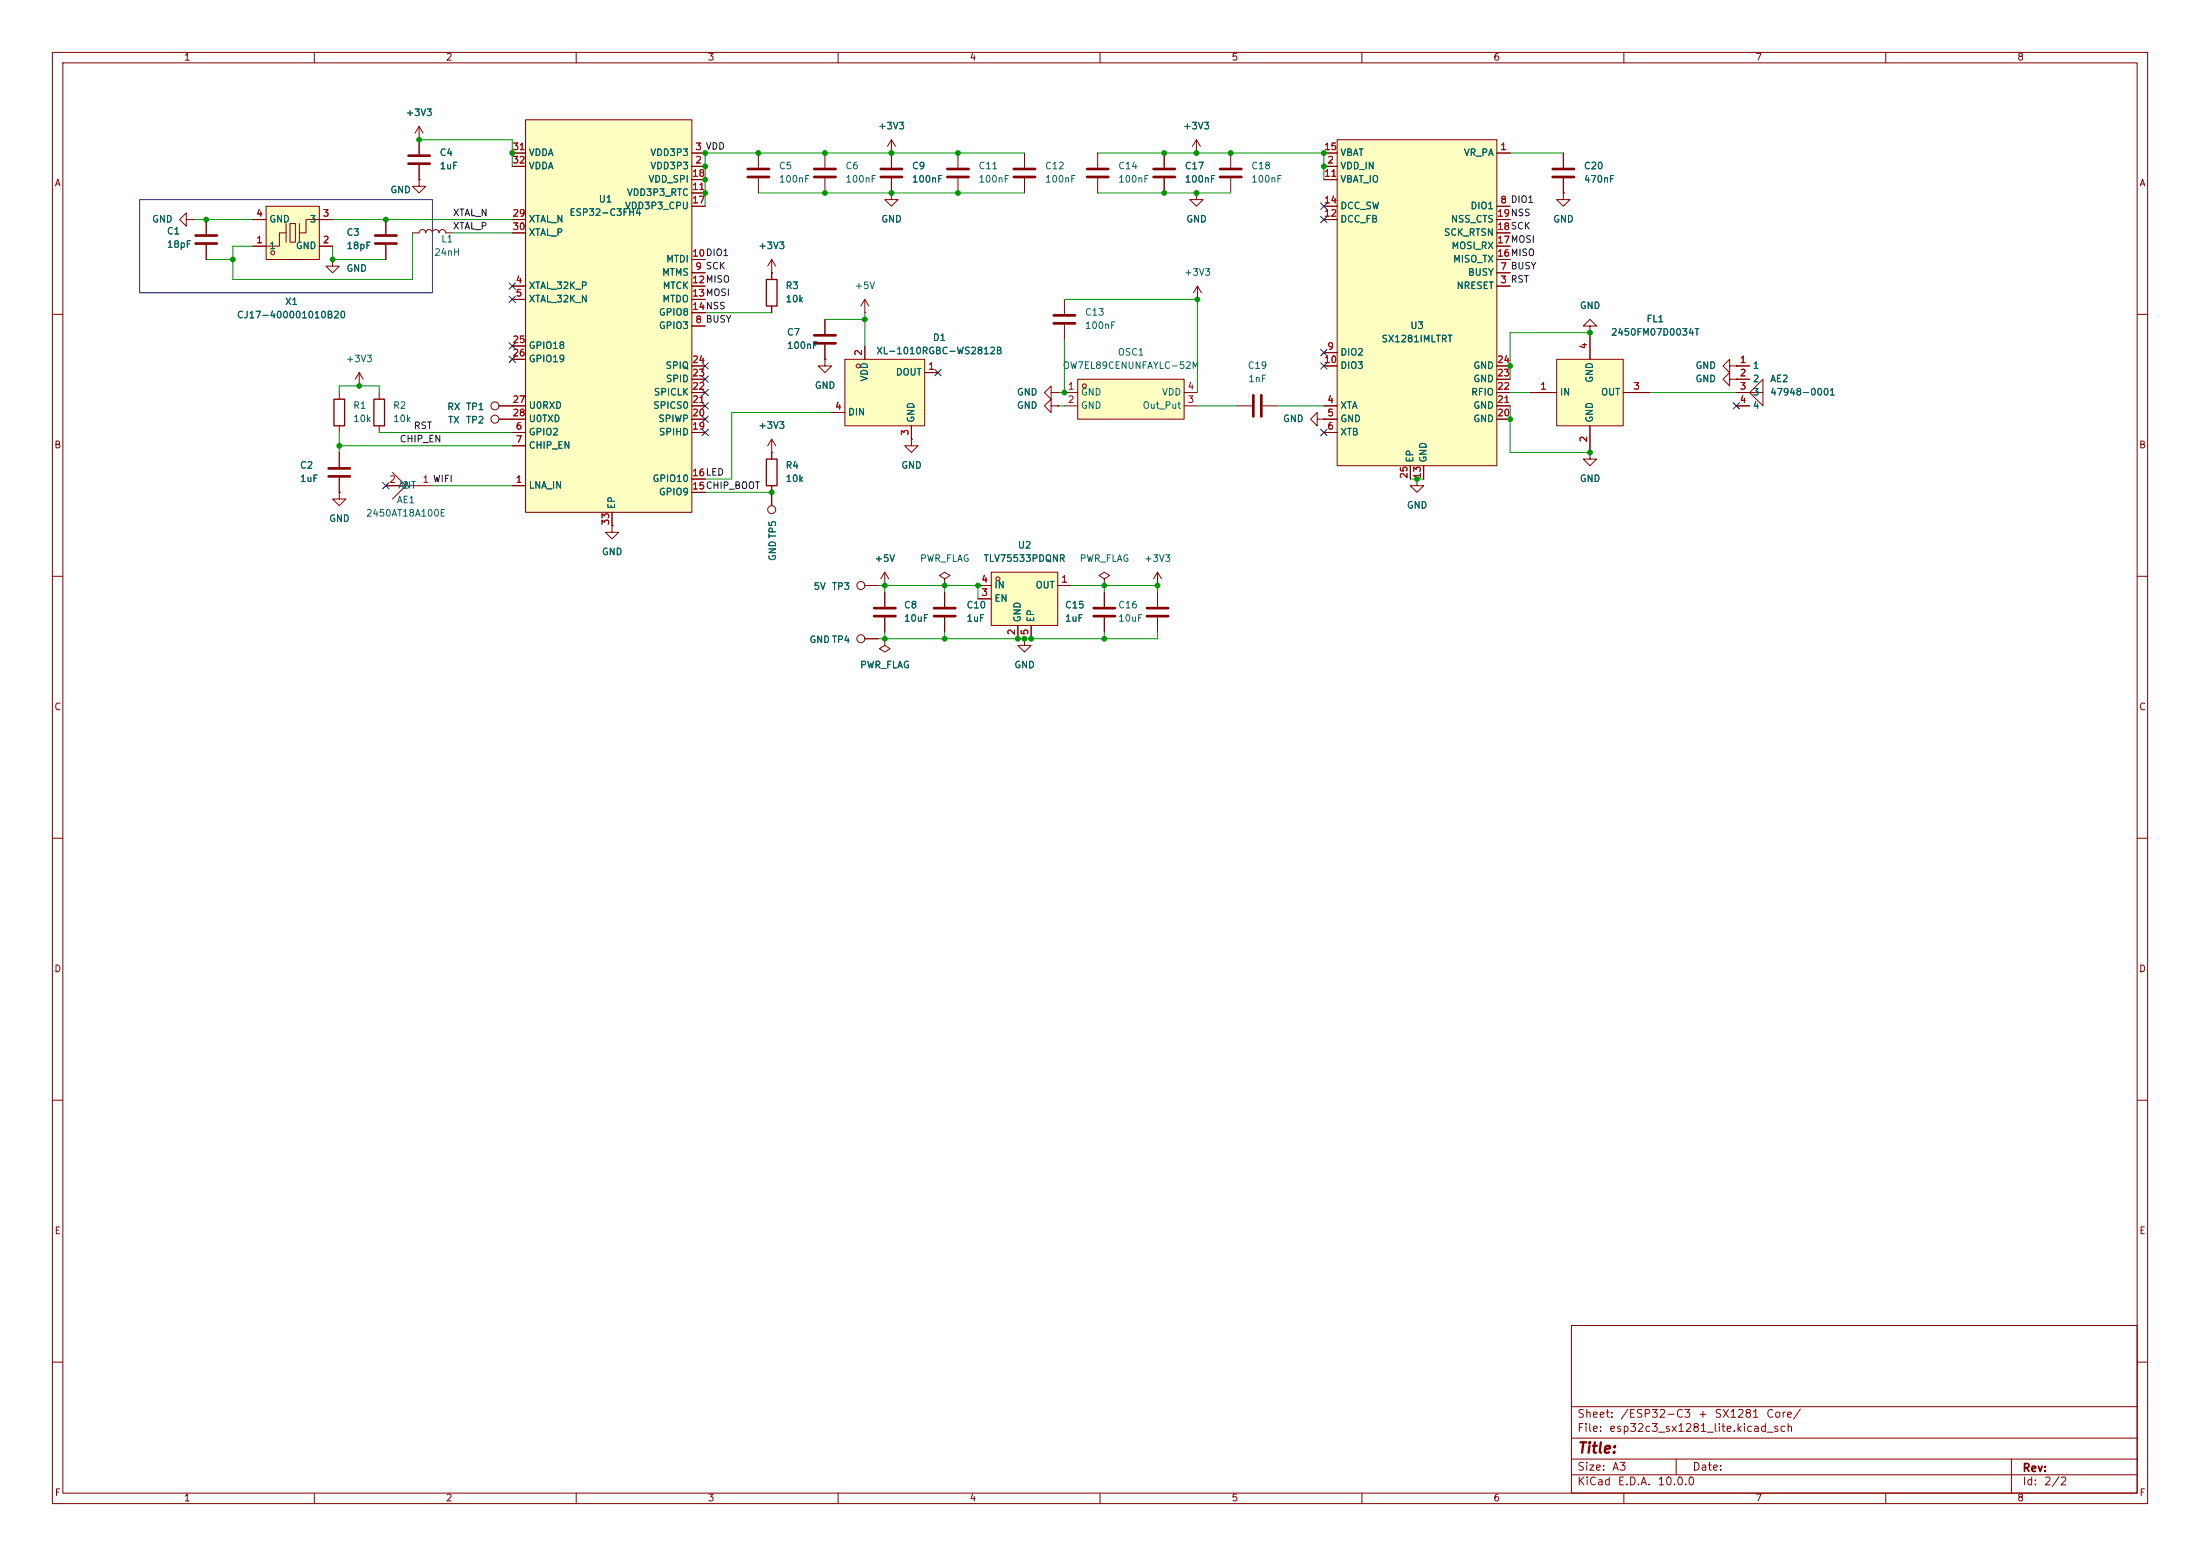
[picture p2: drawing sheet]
<svg xmlns="http://www.w3.org/2000/svg" width="420mm" height="297mm" viewBox="0 0 420 297" stroke-linecap="round" stroke-linejoin="round" font-family="sans-serif">
<g fill="none" stroke="#840000" stroke-width=".19">
<path d="M10 10h400v277h-400zM12 12h396v273h-396zM60 10v2M110 10v2M160 10v2M210 10v2M260 10v2M310 10v2M360 10v2M80 26.7h.1M80 24.1l-.8 1.3M80 24.1l.8 1.3"/>
<path d="M80 24.1v2.6M222.2 29.2v2.8M222.2 34v2.8M228.4 36.8v1.3h1.3l-1.3 1.3-1.3-1.3h1.3M228.4 36.8h.1M228.6 57.2h.1M228.6 54.6l-.8 1.3M228.6 54.6l.8 1.3M228.6 54.6v2.6M10 60h2M68.6 73.7h.1M68.6 71.1l-.8 1.3"/>
<path d="M68.6 71.1l.7 1.3M68.6 71.1v2.6M408 60h2M10 110h2M408 110h2M10 160h2M408 160h2M10 210h2M408 210h2M300 253h108v32h-108zM10 260h2M300 278.5h108"/>
<path d="M300 274.5h108M300 268.5h108M320 278.5v3M384 278.5v6.5M408 260h2M60 285v2M110 285v2M160 285v2M210 285v2M260 285v2M300 281.5h108M310 285v2"/>
<path d="M360 285v2"/>
</g>
<path d="M220.2 32.3h4.1M220.2 33.8h4.1" fill="none" stroke="#840000" stroke-width=".51"/>
<g fill="#ffffc2">
<path d="M50.8 39.4h10.2v10.1h-10.2z"/>
<path d="M55.4 42.7h1v3.5h-1z"/>
</g>
<g fill="none" stroke="#840000" stroke-width=".19">
<path d="M50.8 39.4h10.2v10.1h-10.2zM80 34.3v1.3h1.3l-1.3 1.2-1.3-1.2h1.3M80 34.3h.1M35.6 41.9v-1.3l-1.3 1.3 1.3 1.3v-1.3h1.2M36.8 41.9h.1M48.3 41.9h2.5M54.6 44.5h-1.3v2.5h-5M54.6 42.7v3.5M55.4 42.7h1v3.5h-1zM57.1 42.7v3.5M61 47h2.5M63.5 41.9h-5.1v2.6h-1.3"/>
<path d="M63.5 49.5v1.3h1.3l-1.3 1.3-1.3-1.3h1.3M63.5 49.5h.1M73.7 41.9v2.8M73.7 46.7v2.8M78.7 44.5h1.3a.64 .64 0 0 1 .6-.7 .64 .64 0 0 1 .7 .7 .64 .64 0 0 1 .6-.7 .64 .64 0 0 1 .6 .7 .64 .64 0 0 1 .7-.7 .64 .64 0 0 1 .6 .7 .64 .64 0 0 1 .7-.7 .64 .64 0 0 1 .6 .7h1.3M64.8 74.9v1.3M72.4 74.9v1.3M95.2 77.5h2.6M64.8 94v1.3h1.2l-1.2 1.2-1.3-1.2h1.3M64.8 94h.1M64.8 81.3v1.3M64.8 86.4v2.8"/>
<path d="M64.8 91.2v2.8M72.4 81.3v1.3M73.7 92.7h8.8M74.9 90.2l2.6 2.5-2.6 2.6M95.2 80h2.6M168.9 111.8h.1M168.9 109.2l-.8 1.3M168.9 109.2l.8 1.3M168.9 109.2v2.6M180.3 110.5l1.1-.6-1.1-.7-1 .7 1 .6v1.3M180.3 111.8h.1M180.3 113v2.8"/>
<path d="M180.3 117.9v2.8M221 113v2.8M221 117.9v2.8"/>
<circle cx="52.1" cy="48.3" r=".38"/>
<circle cx="94.5" cy="77.5" r=".76"/>
<circle cx="94.5" cy="80" r=".76"/>
</g>
<path d="M71.6 45h4.1M71.6 46.5h4.1M62.7 89.4h4.1M62.7 90.9h4.1M178.3 116.1h4.1M178.3 117.6h4.1M218.9 116.1h4.1M218.9 117.6h4.1" fill="none" stroke="#840000" stroke-width=".51"/>
<path d="M63.8 76.2h2v5.1h-2zM71.4 76.2h2v5.1h-2z" fill="none" stroke="#840000" stroke-width=".25"/>
<path d="M189.2 109.2h12.7v10.2h-12.7z" fill="#ffffc2"/>
<g fill="none" stroke="#840000" stroke-width=".19">
<path d="M186.7 111.8h2.5M186.7 114.3h2.5M189.2 109.2h12.7v10.2h-12.7zM194.3 119.4v2.5M196.8 119.4v2.5M201.9 111.8h2.6M210.8 113v2.8M210.8 117.9v2.8"/>
<circle cx="190.5" cy="110.5" r=".38"/>
</g>
<path d="M208.8 116.1h4.1M208.8 117.6h4.1" fill="none" stroke="#840000" stroke-width=".51"/>
<path d="M255.3 26.7h30.4v62.2h-30.4z" fill="#ffffc2"/>
<g fill="none" stroke="#840000" stroke-width=".19">
<path d="M234.9 29.2v2.8M234.9 34v2.8M252.7 29.2h2.6M252.7 31.8h2.6M252.7 39.4h2.6M252.7 34.3h2.6M255.3 26.7h30.4v62.2h-30.4zM285.7 29.2h2.6M285.7 39.4h2.6M39.4 41.9v2.8M39.4 46.7v2.8M252.7 41.9h2.6"/>
<path d="M285.7 54.6h2.6M285.7 52.1h2.6M285.7 41.9h2.6M285.7 49.5h2.6M285.7 47h2.6M285.7 44.5h2.6M157.5 68.6v1.3h1.2l-1.2 1.2-1.3-1.2h1.3M157.5 68.6h.1M157.5 61v2.8M157.5 65.8v2.8M236.2 77.5h2.8M241 77.5h2.8"/>
<path d="M252.7 77.5h2.6M252.7 67.3h2.6M252.7 69.9h2.6M285.7 77.5h2.6M285.7 69.9h2.6M285.7 74.9h2.6M285.7 72.4h2.6M330.2 69.9v-1.3l-1.3 1.3 1.3 1.2v-1.2h1.3M330.2 72.4v-1.3l-1.3 1.3 1.3 1.3v-1.3h1.3M331.5 69.9h.1M331.5 72.4h.1M331.5 77.5h2.5"/>
<path d="M331.5 69.9h2.5M331.5 74.9h5M331.5 72.4h2.5M336.5 72.4v5.1l-2.5-2.6zM147.3 86.4h.1M147.3 83.8v3.8M147.3 92.7v1.3M147.3 83.8l-.7 1.3M147.3 83.8l.8 1.3M174 83.8v1.3h1.3l-1.3 1.3-1.3-1.3h1.3M174 83.8h.1M251.5 80v-1.3l-1.3 1.3 1.3 1.3v-1.3h1.2"/>
<path d="M252.7 80h.1M252.7 80h2.6M252.7 82.6h2.6M269.2 88.9v2.5M270.5 91.4v1.3h1.3l-1.3 1.3-1.3-1.3h1.3M270.5 91.4h.1M271.8 88.9v2.5M285.7 80h2.6M168.9 113v2.8M168.9 117.9v2.8M210.8 110.5l1-.6-1-.7-1 .7 1 .6v1.3M210.8 111.8h.1"/>
<path d="M221 111.8h.1M221 109.2l-.8 1.3M221 109.2l.7 1.3M221 109.2v2.6M168.9 121.9v1.3l1 .6-1 .7-1-.7 1-.6M168.9 121.9h.1M195.6 121.9v1.3h1.2l-1.2 1.3-1.3-1.3h1.3M195.6 121.9h.1"/>
</g>
<path d="M232.9 32.3h4.1M232.9 33.8h4.1M37.3 46.5h4.1M37.3 45h4.1M155.4 64h4.1M155.4 65.5h4.1M239.3 75.4v4.1M240.8 75.4v4.1M166.9 116.1h4M166.9 117.6h4" fill="none" stroke="#840000" stroke-width=".51"/>
<path d="M146.3 87.6h2v5.1h-2z" fill="none" stroke="#840000" stroke-width=".25"/>
<path d="M161.3 68.6h15.2v12.7h-15.2z" fill="#ffffc2"/>
<g fill="none" stroke="#840000" stroke-width=".19">
<path d="M298.4 36.8v1.3h1.3l-1.3 1.3-1.2-1.3h1.2M298.4 36.8h.1M298.4 29.2v2.8M298.4 34v2.8M158.7 78.7h2.6M161.3 68.6h15.2v12.7h-15.2zM165.1 66v2.6M176.5 71.1h2.6M200.7 77.5v-1.3l-1.3 1.3 1.3 1.2v-1.2h1.2M201.9 77.5h.1M147.3 94v2.5M174 81.3v2.5"/>
<path d="M303.5 86.4v1.2h1.3l-1.3 1.3-1.2-1.3h1.2M303.5 86.4h.1M165.1 111.8h2.5M165.1 121.9h2.5"/>
<circle cx="163.8" cy="69.9" r=".38"/>
<circle cx="147.3" cy="97.3" r=".76"/>
<circle cx="164.3" cy="111.8" r=".76"/>
<circle cx="164.3" cy="121.9" r=".76"/>
</g>
<path d="M296.4 32.3h4.1M296.4 33.8h4.1" fill="none" stroke="#840000" stroke-width=".51"/>
<path d="M297.2 68.6h12.7v12.7h-12.7z" fill="#ffffc2"/>
<path d="M200.7 74.9v-1.2l-1.3 1.2 1.3 1.3v-1.3h1.2M201.9 74.9h.1M292.1 74.9h5.1M297.2 68.6h12.7v12.7h-12.7zM303.5 62.2h1.3l-1.3-1.2-1.2 1.2h1.2v1.3M303.5 63.5h.1M303.5 63.5v5.1M309.9 74.9h5.1M303.5 81.3v5.1" fill="none" stroke="#840000" stroke-width=".19"/>
<path d="M100.3 22.9h31.8v74.9h-31.8z" fill="#ffffc2"/>
<g fill="none" stroke="#840000" stroke-width=".19">
<path d="M80 26.7v2.8M80 31.5v2.8M97.8 31.8h2.5M97.8 29.2h2.5M100.3 22.9h31.8v74.9h-31.8zM132.1 31.8h2.5M132.1 29.2h2.5M132.1 36.8h2.5M132.1 39.4h2.5M132.1 34.3h2.5M157.5 29.2v2.8M157.5 34v2.8"/>
<path d="M170.2 29.2h.1M170.2 36.8v1.3h1.2l-1.2 1.3-1.3-1.3h1.3M170.2 36.8h.1M170.2 26.7v5.3M170.2 34v2.8M170.2 26.7l-.8 1.2M170.2 26.7l.7 1.2M182.9 29.2v2.8M182.9 34v2.8M195.6 29.2v2.8M195.6 34v2.8M209.5 29.2v2.8"/>
<path d="M209.5 34v2.8M228.4 29.2h.1M228.4 26.7l-.8 1.2M228.4 26.7l.8 1.2M228.4 26.7v2.5M97.8 54.6h2.5M97.8 57.2h2.5M97.8 41.9h2.5M97.8 44.5h2.5M132.1 54.6h2.5M132.1 57.2h2.5M132.1 52.1h2.5"/>
<path d="M132.1 49.5h2.5M132.1 59.7h2.5M97.8 77.5h2.5M97.8 66h2.5M97.8 68.6h2.5M132.1 62.2h2.5M132.1 77.5h2.5M132.1 74.9h2.5M132.1 72.4h2.5M132.1 69.9h2.5M97.8 92.7h2.5M97.8 82.6h2.5"/>
<path d="M97.8 85.1h2.5M97.8 80h2.5M116.8 97.8v2.5M132.1 82.6h2.5M132.1 94h2.5M132.1 91.4h2.5M132.1 80h2.5M116.8 100.3v1.3h1.3l-1.3 1.3-1.2-1.3h1.2M116.8 100.3h.1"/>
</g>
<path d="M78 29.7h4M78 31.2h4M155.4 32.3h4.1M155.4 33.8h4.1M168.1 32.3h4.1M168.1 33.8h4.1M180.8 32.3h4.1M180.8 33.8h4.1M193.5 32.3h4.1M193.5 33.8h4.1M207.5 32.3h4.1M207.5 33.8h4.1" fill="none" stroke="#840000" stroke-width=".51"/>
<path d="M205.7 72.4h20.4v7.6h-20.4z" fill="#ffffc2"/>
<g fill="none" stroke="#840000" stroke-width=".19">
<path d="M80 34.3h.1M80 26.7h.1M80 26.7v2.8M80 31.5v2.8M97.8 29.2h2.5M97.8 31.8h2.5M132.1 29.2h2.5M132.1 31.8h2.5M132.1 39.4h2.5M132.1 34.3h2.5M132.1 36.8h2.5M144.8 29.2v2.8"/>
<path d="M144.8 34v2.8M170.2 36.8h.1M170.2 29.2h.1M170.2 29.2v2.8M170.2 34v2.8M222.2 29.2v2.8M222.2 34v2.8M228.4 36.8h.1M228.4 29.2h.1M252.7 29.2h2.6M252.7 31.8h2.6M252.7 39.4h2.6"/>
<path d="M252.7 34.3h2.6M285.7 29.2h2.6M285.7 39.4h2.6M298.4 36.8h.1M298.4 29.2v2.8M298.4 34v2.8M36.8 41.9h.1M39.4 41.9v2.8M39.4 46.7v2.8M48.3 41.9h2.5M48.3 47h2.5M61 41.9h2.5"/>
<path d="M61 47h2.5M63.5 49.5h.1M73.7 41.9v2.8M73.7 46.7v2.8M97.8 54.6h2.5M97.8 41.9h2.5M97.8 44.5h2.5M97.8 57.2h2.5M132.1 54.6h2.5M132.1 52.1h2.5M132.1 49.5h2.5M132.1 57.2h2.5"/>
<path d="M132.1 59.7h2.5M147.3 52.1h.1M147.3 49.5v3.8M147.3 58.4v1.3M147.3 49.5l-.7 1.3M147.3 49.5l.8 1.3M165.1 59.7h.1M165.1 57.2l-.8 1.2M165.1 57.2l.8 1.2M165.1 57.2v2.5M203.2 57.2v2.7M252.7 41.9h2.6"/>
<path d="M285.7 54.6h2.6M285.7 52.1h2.6M285.7 41.9h2.6M285.7 49.5h2.6M285.7 47h2.6M285.7 44.5h2.6M95.2 77.5h5.1M97.8 66h2.5M97.8 68.6h2.5M132.1 74.9h2.5M132.1 77.5h2.5M132.1 69.9h2.5"/>
<path d="M132.1 72.4h2.5M132.1 62.2h2.5M157.5 68.6h.1M157.5 61v2.8M157.5 65.8v2.8M158.7 78.7h2.6M165.1 66v2.6M176.5 71.1h2.6M201.9 74.9h.1M201.9 77.5h.1M203.2 74.9h2.5M203.2 77.5h2.5"/>
<path d="M203.2 62v2.8M205.7 72.4h20.4v7.6h-20.4zM226.1 74.9h2.5M226.1 77.5h2.5M252.7 77.5h2.6M252.7 67.3h2.6M252.7 69.9h2.6M285.7 74.9h2.6M285.7 77.5h2.6M285.7 69.9h2.6M285.7 72.4h2.6M292.1 74.9h5.1"/>
<path d="M303.5 63.5h.1M303.5 63.5v5.1M309.9 74.9h5.1M331.5 69.9h.1M331.5 72.4h.1M331.5 74.9h2.5M331.5 77.5h2.5M331.5 69.9h2.5M331.5 72.4h2.5M64.8 94h.1M64.8 86.4v2.8M64.8 91.2v2.8"/>
<path d="M95.2 80h5.1M97.8 82.6h2.5M97.8 92.7h2.5M97.8 85.1h2.5M116.8 97.8v2.5M132.1 80h2.5M132.1 82.6h2.5M132.1 94h2.5M132.1 91.4h2.5M147.3 86.4h.1M147.3 86.4v1.2M147.3 92.7v3.8"/>
<path d="M174 83.8h.1M174 81.3v2.5M252.7 80h.1M252.7 80h2.6M252.7 82.6h2.6M269.2 88.9v2.5M270.5 91.4h.1M271.8 88.9v2.5M285.7 80h2.6M303.5 86.4h.1M303.5 81.3v5.1M116.8 100.3h.1"/>
<path d="M165.1 111.8h2.5M168.9 111.8h.1M168.9 113v2.8M168.9 117.9v2.8M180.3 113v2.8M180.3 117.9v2.8M186.7 111.8h2.5M186.7 114.3h2.5M194.3 119.4v2.5M196.8 119.4v2.5M201.9 111.8h2.6M210.8 113v2.8"/>
<path d="M210.8 117.9v2.8M165.1 121.9h2.5M168.9 121.9h.1M195.6 121.9h.1"/>
<circle cx="207" cy="73.7" r=".38"/>
</g>
<path d="M142.7 32.3h4.1M142.7 33.8h4.1M201.2 60.2h4M201.2 61.7h4" fill="none" stroke="#840000" stroke-width=".51"/>
<path d="M146.3 53.3h2v5.1h-2z" fill="none" stroke="#840000" stroke-width=".25"/>
<g fill="none" stroke="#009600" stroke-width=".19">
<path d="M80 26.7h17.8v5.1M144.8 36.8h50.8M195.6 29.2h-61v10.2M209.5 36.8h25.4M209.5 29.2h43.2v5.1M288.3 29.2h10.1M36.8 41.9h11.5M39.4 49.5h5M63.5 47v2.5h10.2M63.5 41.9h34.3M78.7 44.5v8.8h-34.3v-6.3h3.9M86.4 44.5h11.4"/>
<path d="M134.6 59.7h12.7M165.1 59.7v6.3M203.2 57.2h25.4v17.7M64.8 74.9v-1.2h7.6v1.2M157.5 61h7.6M158.7 78.7h-19v12.7h-5.1M201.9 77.5h1.3M203.2 64.8v10.1h-1.3M228.6 77.5h7.6M243.8 77.5h8.9M288.3 74.9h3.8M288.3 77.5v8.9h15.2"/>
<path d="M303.5 63.5h-15.2v8.9M315 74.9h16.5M64.8 82.6v3.8M64.8 85.1h33M72.4 82.6h25.4M82.5 92.7h15.3M134.6 94h12.7M269.2 91.4h2.6M167.6 111.8h19.1v2.5M168.9 111.8v1.2M180.3 111.8v1.2M204.5 111.8h16.5v1.2"/>
<path d="M210.8 111.8v1.2M168.9 120.7v1.2M180.3 120.7v1.2M210.8 120.7v1.2M221 120.7v1.2h-53.4"/>
</g>
<g fill="none" stroke="#000084" stroke-width=".19">
<path d="M252.1 38.8l1.2 1.2M253.3 38.8l-1.2 1.2M97.2 56.5l1.2 1.3M97.2 54l1.2 1.2M98.4 56.5l-1.2 1.3M98.4 54l-1.2 1.2M252.1 41.3l1.2 1.2M253.3 41.3l-1.2 1.2M97.2 68l1.2 1.2M97.2 65.4l1.2 1.2M98.4 68l-1.2 1.2M98.4 65.4l-1.2 1.2"/>
<path d="M134 69.2l1.2 1.3M134 71.8l1.2 1.2M134 79.4l1.2 1.2M134 76.9l1.2 1.2M134 74.3l1.2 1.2M135.2 69.2l-1.2 1.3M135.2 71.8l-1.2 1.2M135.2 79.4l-1.2 1.2M135.2 76.9l-1.2 1.2M135.2 74.3l-1.2 1.2M178.5 70.5l1.2 1.2M179.7 70.5l-1.2 1.2"/>
<path d="M252.1 69.2l1.2 1.3M252.1 66.7l1.2 1.2M253.3 69.2l-1.2 1.3M253.3 66.7l-1.2 1.2M330.9 76.9l1.2 1.2M332.1 76.9l-1.2 1.2M73.1 92.1l1.2 1.2M74.3 92.1l-1.2 1.2M134 81.9l1.2 1.3M135.2 81.9l-1.2 1.3M252.1 81.9l1.2 1.3M253.3 81.9l-1.2 1.3"/>
</g>
<path d="M26.7 38.1h55.8v17.8h-55.8z" fill="none" stroke="#0000c2" stroke-width=".19"/>
<g fill="#009600" stroke="#009600" stroke-width=".19">
<circle cx="68.6" cy="73.7" r=".46"/>
<circle cx="64.8" cy="85.1" r=".46"/>
<circle cx="270.5" cy="91.4" r=".46"/>
<circle cx="288.3" cy="69.9" r=".46"/>
<circle cx="288.3" cy="80" r=".46"/>
<circle cx="303.5" cy="86.4" r=".46"/>
<circle cx="303.5" cy="63.5" r=".46"/>
<circle cx="252.7" cy="29.2" r=".46"/>
<circle cx="252.7" cy="31.8" r=".46"/>
<circle cx="97.8" cy="29.2" r=".46"/>
<circle cx="134.6" cy="31.8" r=".46"/>
<circle cx="134.6" cy="29.2" r=".46"/>
<circle cx="134.6" cy="34.3" r=".46"/>
<circle cx="170.2" cy="29.2" r=".46"/>
<circle cx="157.5" cy="29.2" r=".46"/>
<circle cx="157.5" cy="36.8" r=".46"/>
<circle cx="134.6" cy="36.8" r=".46"/>
<circle cx="144.8" cy="29.2" r=".46"/>
<circle cx="228.4" cy="36.8" r=".46"/>
<circle cx="228.6" cy="57.2" r=".46"/>
<circle cx="203.2" cy="74.9" r=".46"/>
<circle cx="170.2" cy="36.8" r=".46"/>
<circle cx="182.9" cy="36.8" r=".46"/>
<circle cx="165.1" cy="61" r=".46"/>
<circle cx="228.4" cy="29.2" r=".46"/>
<circle cx="234.9" cy="29.2" r=".46"/>
<circle cx="222.2" cy="29.2" r=".46"/>
<circle cx="222.2" cy="36.8" r=".46"/>
<circle cx="182.9" cy="29.2" r=".46"/>
<circle cx="168.9" cy="111.8" r=".46"/>
<circle cx="147.3" cy="94" r=".46"/>
<circle cx="168.9" cy="121.9" r=".46"/>
<circle cx="210.8" cy="111.8" r=".46"/>
<circle cx="195.6" cy="121.9" r=".46"/>
<circle cx="194.3" cy="121.9" r=".46"/>
<circle cx="180.3" cy="121.9" r=".46"/>
<circle cx="210.8" cy="121.9" r=".46"/>
<circle cx="196.8" cy="121.9" r=".46"/>
<circle cx="221" cy="111.8" r=".46"/>
<circle cx="186.7" cy="111.8" r=".46"/>
<circle cx="180.3" cy="111.8" r=".46"/>
<circle cx="73.7" cy="41.9" r=".46"/>
<circle cx="80" cy="26.7" r=".46"/>
<circle cx="63.5" cy="49.5" r=".46"/>
<circle cx="44.4" cy="49.5" r=".46"/>
<circle cx="39.4" cy="41.9" r=".46"/>
</g>
<text font-size="2" fill="#840000" x="301" y="277.9">Title:</text>
<g font-size="1.5" fill="#840000">
<text x="301" y="273.7">File:</text>
<text x="301" y="271">Sheet:</text>
<text x="307.1" y="273.7">esp32c3_sx1281_lite.kicad_sch</text>
<text x="309.2" y="271">/ESP32-C3</text>
<text x="324" y="271">+</text>
<text x="327.2" y="271">SX1281</text>
<text x="337" y="271">Core/</text>
<text x="301" y="281.1">Size:</text>
<text x="307.6" y="281.1">A3</text>
<text x="323" y="281.1">Date:</text>
<text x="386" y="281.3">Rev:</text>
<text x="301" y="283.9">KiCad</text>
<text x="308.7" y="283.9">E.D.A.</text>
<text x="316.3" y="283.9">10.0.0</text>
<text x="386" y="283.9">Id:</text>
<text x="390.1" y="283.9">2/2</text>
</g>
<g font-size="1.3" fill="#840000">
<text x="35" y="11.9">1</text>
<text x="85" y="11.9">2</text>
<text x="135" y="11.9">3</text>
<text x="185" y="11.9">4</text>
<text x="235" y="11.9">5</text>
<text x="285" y="11.9">6</text>
<text x="335" y="11.9">7</text>
<text x="385" y="11.9">8</text>
<text x="10.3" y="35.9">A</text>
<text x="408.3" y="35.9">A</text>
<text x="10.3" y="85.9">B</text>
<text x="408.2" y="85.9">B</text>
<text x="10.3" y="135.9">C</text>
<text x="408.2" y="135.9">C</text>
<text x="10.3" y="185.9">D</text>
<text x="408.2" y="185.9">D</text>
<text x="10.3" y="235.9">E</text>
<text x="408.3" y="235.9">E</text>
<text x="10.3" y="285.9">F</text>
<text x="35" y="286.9">1</text>
<text x="85" y="286.9">2</text>
<text x="135" y="286.9">3</text>
<text x="185" y="286.9">4</text>
<text x="235" y="286.9">5</text>
<text x="285" y="286.9">6</text>
<text x="335" y="286.9">7</text>
<text x="385" y="286.9">8</text>
<text x="408.3" y="285.9">F</text>
</g>
<g font-size="1.3" fill="#006464">
<text x="77.4" y="22.5">+3V3</text>
<text x="167.5" y="25">+3V3</text>
<text x="225.8" y="25">+3V3</text>
<text x="83.8" y="30.1">C4</text>
<text x="83.8" y="32.6">1uF</text>
<text x="100.8" y="30.1">VDDA</text>
<text x="100.8" y="32.6">VDDA</text>
<text x="123.7" y="35.2">VDD_SPI</text>
<text x="124.1" y="32.6">VDD3P3</text>
<text x="124.1" y="30.1">VDD3P3</text>
<text x="148.6" y="32.6">C5</text>
<text x="148.6" y="35.2">100nF</text>
<text x="161.3" y="32.6">C6</text>
<text x="161.3" y="35.2">100nF</text>
<text x="174" y="32.6">C9</text>
<text x="174" y="35.2">100nF</text>
<text x="186.7" y="35.2">100nF</text>
<text x="186.7" y="32.6">C11</text>
<text x="199.4" y="35.2">100nF</text>
<text x="199.4" y="32.6">C12</text>
<text x="213.4" y="35.2">100nF</text>
<text x="213.4" y="32.6">C14</text>
<text x="226.1" y="35.2">100nF</text>
<text x="226.1" y="32.6">C17</text>
<text x="238.8" y="35.2">100nF</text>
<text x="238.8" y="32.6">C18</text>
<text x="255.8" y="32.6">VDD_IN</text>
<text x="255.8" y="35.2">VBAT_IO</text>
<text x="255.8" y="30.1">VBAT</text>
<text x="279.4" y="30.1">VR_PA</text>
<text x="302.3" y="35.2">470nF</text>
<text x="302.3" y="32.6">C20</text>
<text x="74.4" y="37.2">GND</text>
<text x="108.6" y="41.5">ESP32-C3FH4</text>
<text x="114.2" y="39">U1</text>
<text x="119.2" y="40.2">VDD3P3_CPU</text>
<text x="119.6" y="37.7">VDD3P3_RTC</text>
<text x="255.8" y="40.2">DCC_SW</text>
<text x="280.6" y="40.2">DIO1</text>
<text x="28.9" y="42.8">GND</text>
<text x="31.8" y="45.1">C1</text>
<text x="31.8" y="47.6">18pF</text>
<text x="51.3" y="47.9">1</text>
<text x="51.3" y="42.8">GND</text>
<text x="56.4" y="47.9">GND</text>
<text x="59" y="42.8">3</text>
<text x="66" y="45.3">C3</text>
<text x="66" y="47.9">18pF</text>
<text x="84.1" y="46.6">L1</text>
<text x="100.8" y="42.8">XTAL_N</text>
<text x="100.8" y="45.3">XTAL_P</text>
<text x="144.7" y="47.9">+3V3</text>
<text x="168.1" y="42.8">GND</text>
<text x="226.4" y="42.8">GND</text>
<text x="255.8" y="42.8">DCC_FB</text>
<text x="275.5" y="45.3">SCK_RTSN</text>
<text x="276.9" y="42.8">NSS_CTS</text>
<text x="277" y="47.9">MOSI_RX</text>
<text x="296.4" y="42.8">GND</text>
<text x="66" y="52.2">GND</text>
<text x="82.8" y="49.1">24nH</text>
<text x="126.3" y="52.9">MTMS</text>
<text x="127.1" y="50.4">MTDI</text>
<text x="226" y="52.9">+3V3</text>
<text x="277.3" y="50.4">MISO_TX</text>
<text x="280.1" y="52.9">BUSY</text>
<text x="54.3" y="58.5">X1</text>
<text x="100.8" y="55.5">XTAL_32K_P</text>
<text x="100.8" y="58">XTAL_32K_N</text>
<text x="126.3" y="58">MTDO</text>
<text x="126.4" y="55.5">MTCK</text>
<text x="149.9" y="55.5">R3</text>
<text x="149.9" y="58">10k</text>
<text x="163.1" y="55.5">+5V</text>
<text x="278" y="55.5">NRESET</text>
<text x="301.5" y="59.3">GND</text>
<text x="45.1" y="61.1">CJ17-400001010B20</text>
<text x="125.7" y="63.1">GPIO3</text>
<text x="125.7" y="60.6">GPIO8</text>
<text x="150.1" y="64.4">C7</text>
<text x="178" y="65.4">D1</text>
<text x="207" y="63.1">100nF</text>
<text x="207" y="60.6">C13</text>
<text x="263.6" y="65.6">SX1281IMLTRT</text>
<text x="269.1" y="63.1">U3</text>
<text x="307.4" y="64.4">2450FM07D0034T</text>
<text x="314.2" y="61.8">FL1</text>
<text x="65.9" y="69.4">+3V3</text>
<text x="100.8" y="66.9">GPIO18</text>
<text x="100.8" y="69.4">GPIO19</text>
<text x="127" y="70.7">SPIQ</text>
<text x="150.1" y="66.9">100nF</text>
<text x="167.2" y="67.9">XL-1010RGBC-WS2812B</text>
<text x="170.9" y="72">DOUT</text>
<text x="202.8" y="70.7">OW7EL89CENUNFAYLC-52M</text>
<text x="213.3" y="68.2">OSC1</text>
<text x="238.1" y="70.7">C19</text>
<text x="255.8" y="68.2">DIO2</text>
<text x="255.8" y="70.7">DIO3</text>
<text x="281.2" y="70.7">GND</text>
<text x="323.6" y="70.7">GND</text>
<text x="334.5" y="70.7">1</text>
<text x="124.7" y="75.8">SPICLK</text>
<text x="127" y="73.3">SPID</text>
<text x="155.4" y="74.5">GND</text>
<text x="166" y="72.9" transform="rotate(-90 166 72.9)">VDD</text>
<text x="194" y="75.8">GND</text>
<text x="206.2" y="75.8">GND</text>
<text x="221.7" y="75.8">VDD</text>
<text x="238.2" y="73.3">1nF</text>
<text x="280.7" y="75.8">RFIO</text>
<text x="281.2" y="73.3">GND</text>
<text x="297.7" y="75.8">IN</text>
<text x="304.4" y="73.2" transform="rotate(-90 304.4 73.2)">GND</text>
<text x="305.5" y="75.8">OUT</text>
<text x="323.6" y="73.3">GND</text>
<text x="334.5" y="73.3">2</text>
<text x="334.5" y="75.8">3</text>
<text x="337.8" y="73.3">AE2</text>
<text x="337.8" y="75.8">47948-0001</text>
<text x="67.3" y="78.3">R1</text>
<text x="67.3" y="80.9">10k</text>
<text x="74.9" y="78.3">R2</text>
<text x="74.9" y="80.9">10k</text>
<text x="85.3" y="78.6">RX</text>
<text x="85.4" y="81.1">TX</text>
<text x="88.9" y="78.6">TP1</text>
<text x="88.9" y="81.1">TP2</text>
<text x="100.8" y="83.4">GPIO2</text>
<text x="100.8" y="78.3">U0RXD</text>
<text x="100.8" y="80.9">U0TXD</text>
<text x="124.6" y="78.3">SPICS0</text>
<text x="125.6" y="80.9">SPIWP</text>
<text x="125.7" y="83.4">SPIHD</text>
<text x="144.7" y="82.1">+3V3</text>
<text x="161.8" y="79.6">DIN</text>
<text x="174.9" y="80.8" transform="rotate(-90 174.9 80.8)">GND</text>
<text x="194" y="78.3">GND</text>
<text x="206.2" y="78.3">GND</text>
<text x="218" y="78.3">Out_Put</text>
<text x="244.8" y="80.9">GND</text>
<text x="255.8" y="78.3">XTA</text>
<text x="255.8" y="80.9">GND</text>
<text x="255.8" y="83.4">XTB</text>
<text x="281.2" y="80.9">GND</text>
<text x="281.2" y="78.3">GND</text>
<text x="304.4" y="80.8" transform="rotate(-90 304.4 80.8)">GND</text>
<text x="334.5" y="78.3">4</text>
<text x="57.2" y="89.8">C2</text>
<text x="100.8" y="86">CHIP_EN</text>
<text x="149.9" y="89.8">R4</text>
<text x="172" y="89.8">GND</text>
<text x="270.1" y="88.4" transform="rotate(-90 270.1 88.4)">EP</text>
<text x="272.6" y="88.4" transform="rotate(-90 272.6 88.4)">GND</text>
<text x="57.2" y="92.3">1uF</text>
<text x="75.9" y="93.6">ANT</text>
<text x="76.7" y="93.6">2</text>
<text x="100.8" y="93.6">LNA_IN</text>
<text x="124.5" y="92.3">GPIO10</text>
<text x="125.7" y="94.8">GPIO9</text>
<text x="149.9" y="92.3">10k</text>
<text x="301.5" y="92.3">GND</text>
<text x="62.7" y="99.9">GND</text>
<text x="69.8" y="98.9">2450AT18A100E</text>
<text x="75.6" y="96.4">AE1</text>
<text x="117.7" y="97.3" transform="rotate(-90 117.7 97.3)">EP</text>
<text x="268.5" y="97.4">GND</text>
<text x="114.8" y="106.3">GND</text>
<text x="148.4" y="107.2" transform="rotate(-90 148.4 107.2)">GND TP5</text>
<text x="166.9" y="107.5">+5V</text>
<text x="175.5" y="107.5">PWR_FLAG</text>
<text x="187.7" y="107.5">TLV75533PDQNR</text>
<text x="194.2" y="105">U2</text>
<text x="206" y="107.5">PWR_FLAG</text>
<text x="218.3" y="107.5">+3V3</text>
<text x="155.2" y="112.9">5V</text>
<text x="158.7" y="112.9">TP3</text>
<text x="189.7" y="112.6">IN</text>
<text x="197.6" y="112.6">OUT</text>
<text x="172.5" y="116.4">C8</text>
<text x="172.5" y="119">10uF</text>
<text x="184.4" y="119">1uF</text>
<text x="184.4" y="116.4">C10</text>
<text x="189.7" y="115.2">EN</text>
<text x="195.2" y="118.9" transform="rotate(-90 195.2 118.9)">GND</text>
<text x="197.7" y="118.9" transform="rotate(-90 197.7 118.9)">EP</text>
<text x="203.2" y="119">1uF</text>
<text x="203.2" y="116.4">C15</text>
<text x="213.4" y="116.4">C16</text>
<text x="213.4" y="119">10uF</text>
<text x="154.4" y="123">GND TP4</text>
<text x="164.1" y="127.9">PWR_FLAG</text>
<text x="193.5" y="127.9">GND</text>
</g>
<g font-size="1.3" fill="#a90000">
<text x="97.7" y="29">31</text>
<text x="132.6" y="29">3 VDD</text>
<text x="132.6" y="29">3</text>
<text x="252.7" y="29">15</text>
<text x="286.3" y="29">1</text>
<text x="97.7" y="31.5">32</text>
<text x="132" y="34">18</text>
<text x="132.6" y="31.5">2</text>
<text x="252.7" y="34">11</text>
<text x="253.3" y="31.5">2</text>
<text x="48.8" y="41.7">4</text>
<text x="61.5" y="41.7">3</text>
<text x="97.7" y="41.7">29</text>
<text x="132" y="36.6">11</text>
<text x="132" y="39.1">17</text>
<text x="252.7" y="41.7">12</text>
<text x="252.7" y="39.1">14</text>
<text x="285.7" y="41.7">19NSS</text>
<text x="285.7" y="41.7">19</text>
<text x="286.3" y="39.1">8 DIO1</text>
<text x="286.3" y="39.1">8</text>
<text x="48.8" y="46.7">1</text>
<text x="61.5" y="46.7">2</text>
<text x="97.7" y="44.2">30</text>
<text x="285.7" y="46.7">17MOSI</text>
<text x="285.7" y="44.2">18SCK</text>
<text x="285.7" y="46.7">17</text>
<text x="285.7" y="44.2">18</text>
<text x="132" y="49.3">10DIO1</text>
<text x="132" y="49.3">10</text>
<text x="132.6" y="51.8">9 SCK</text>
<text x="132.6" y="51.8">9</text>
<text x="285.7" y="49.3">16MISO</text>
<text x="285.7" y="49.3">16</text>
<text x="286.3" y="51.8">7 BUSY</text>
<text x="286.3" y="51.8">7</text>
<text x="98.4" y="54.4">4</text>
<text x="98.4" y="56.9">5</text>
<text x="132" y="54.4">12MISO</text>
<text x="132" y="56.9">13MOSI</text>
<text x="132" y="59.4">14NSS</text>
<text x="132" y="54.4">12</text>
<text x="132" y="56.9">13</text>
<text x="132" y="59.4">14</text>
<text x="286.3" y="54.4">3 RST</text>
<text x="286.3" y="54.4">3</text>
<text x="97.7" y="65.8">25</text>
<text x="132.6" y="62">8 BUSY</text>
<text x="132.6" y="62">8</text>
<text x="97.7" y="68.3">26</text>
<text x="132" y="69.6">24</text>
<text x="164.8" y="68" transform="rotate(-90 164.8 68)">2</text>
<text x="177.1" y="70.9">1</text>
<text x="252.7" y="69.6">10</text>
<text x="253.3" y="67.1">9</text>
<text x="285.7" y="69.6">24</text>
<text x="303.3" y="66.7" transform="rotate(-90 303.3 66.7)">4</text>
<text x="332" y="69.6">1</text>
<text x="97.7" y="77.2">27</text>
<text x="132" y="77.2">21</text>
<text x="132" y="74.7">22</text>
<text x="132" y="72.1">23</text>
<text x="203.8" y="74.7">1</text>
<text x="203.8" y="77.2">2</text>
<text x="226.6" y="77.2">3</text>
<text x="226.6" y="74.7">4</text>
<text x="253.3" y="77.2">4</text>
<text x="285.7" y="77.2">21</text>
<text x="285.7" y="74.7">22</text>
<text x="285.7" y="72.1">23</text>
<text x="293.9" y="74.7">1</text>
<text x="311.7" y="74.7">3</text>
<text x="332" y="72.1">2</text>
<text x="332" y="74.7">3</text>
<text x="332" y="77.2">4</text>
<text x="97.7" y="79.8">28</text>
<text x="98.4" y="82.3">6</text>
<text x="132" y="82.3">19</text>
<text x="132" y="79.8">20</text>
<text x="159.3" y="78.5">4</text>
<text x="173.7" y="83.3" transform="rotate(-90 173.7 83.3)">3</text>
<text x="253.3" y="79.8">5</text>
<text x="253.3" y="82.3">6</text>
<text x="285.7" y="79.8">20</text>
<text x="98.4" y="84.8">7</text>
<text x="303.3" y="84.5" transform="rotate(-90 303.3 84.5)">2</text>
<text x="74.2" y="92.5">2</text>
<text x="80.6" y="92.5">1 WIFI</text>
<text x="98.4" y="92.5">1</text>
<text x="132" y="93.7">15CHIP_BOOT</text>
<text x="132" y="91.2">16LED</text>
<text x="132" y="93.7">15</text>
<text x="132" y="91.2">16</text>
<text x="269" y="91.5" transform="rotate(-90 269 91.5)">25</text>
<text x="271.5" y="91.5" transform="rotate(-90 271.5 91.5)">13</text>
<text x="116.6" y="100.4" transform="rotate(-90 116.6 100.4)">33</text>
<text x="187.3" y="111.5">4</text>
<text x="202.5" y="111.5">1</text>
<text x="187.3" y="114">3</text>
<text x="194.1" y="121.4" transform="rotate(-90 194.1 121.4)">2</text>
<text x="196.6" y="121.4" transform="rotate(-90 196.6 121.4)">5</text>
</g>
<g font-size="1.3" fill="#0f0f0f">
<text x="86.4" y="41.6">XTAL_N</text>
<text x="86.4" y="44.1">XTAL_P</text>
<text x="78.9" y="82.2">RST</text>
<text x="76.2" y="84.7">CHIP_EN</text>
</g>
</svg>
